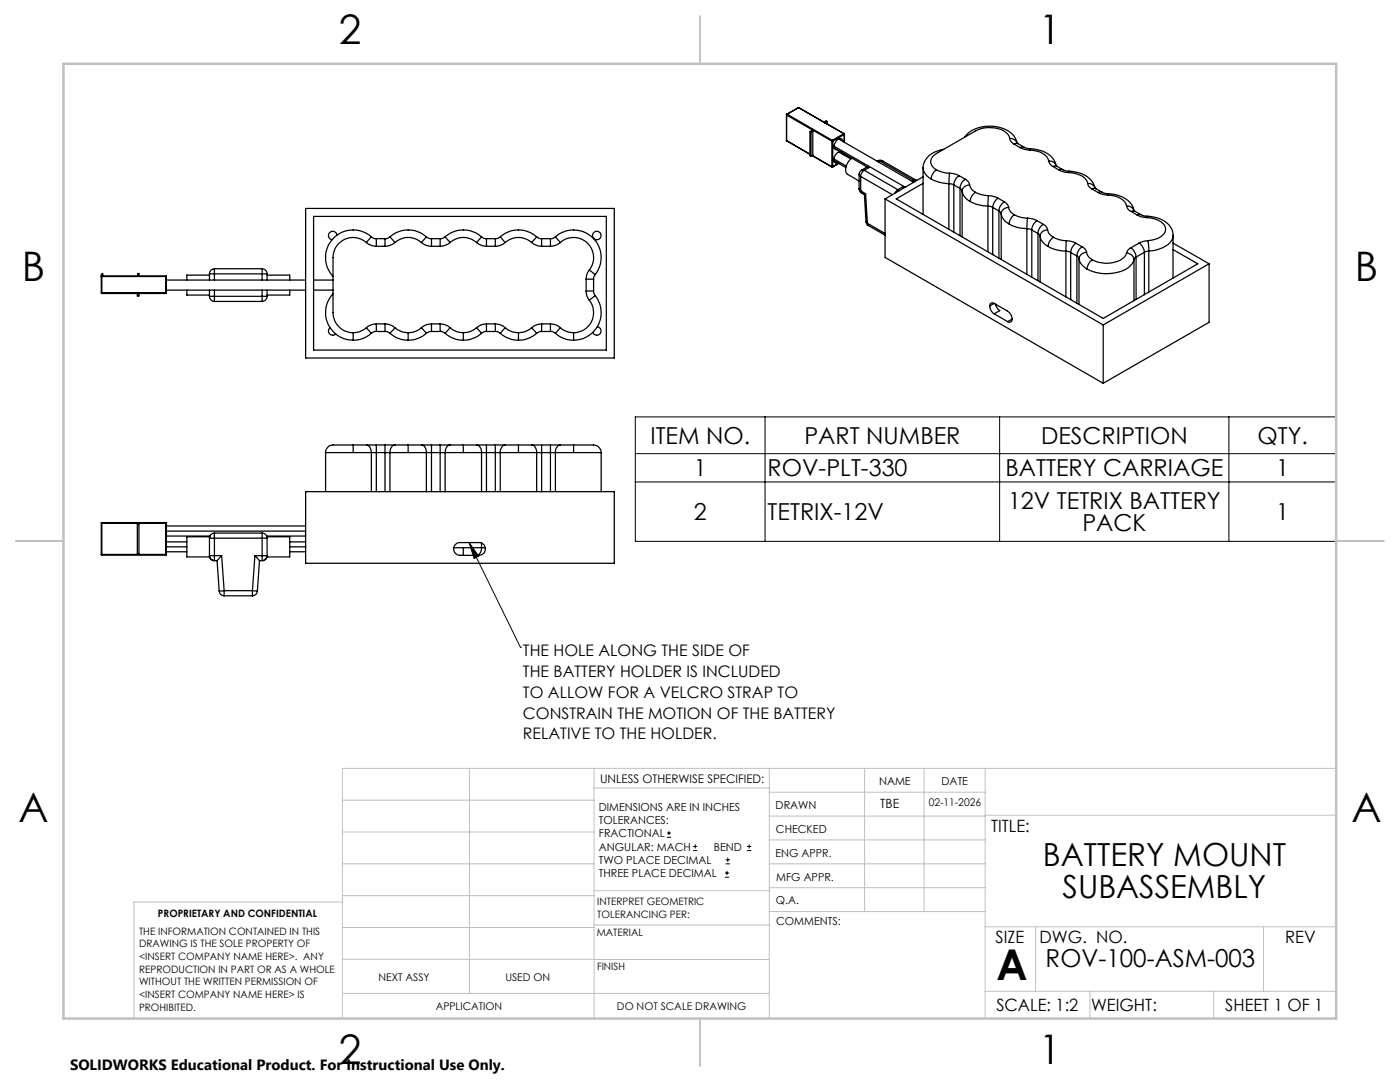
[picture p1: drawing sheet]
<svg xmlns="http://www.w3.org/2000/svg" width="279mm" height="216mm" viewBox="0 0 279 216" stroke-linecap="round" stroke-linejoin="round" font-family="sans-serif">
<g fill="none" stroke="#000" stroke-width=".25">
<path d="M157 22.9v.1M157 22.9v5.1M157 28v.1M157 28l4.6 2.8-4.6-2.7M157 23l9 5.2M157 22.8v.1M157 22.8h.1M157.1 22.8l-.1 .2M157.1 22.8l9 5.2M159.3 21.5h.1M159.3 21.5l-2.3 1.3M159.4 21.5h.1"/>
<path d="M159.4 21.5l-2.3 1.3M159.4 21.5l5.1 2.9 .4-.3 .2 .1M161.6 26.2l.3 .2M161.6 26.2v4.8l.3 .2M161.9 26.4v4.8M162.1 31l3.9 2.3M162.2 26.1l-.2-.1-.4 .2M162.2 26.1v4.8l-.3 .3M162.2 26.1l-.3 .3M164.6 24.5l3.9 2.2M164.6 24.5l3.8 2.2M165.1 24.2l-.5 .3"/>
<path d="M165.1 24.2v.5M166 33.3h.2M166 28.2h.2M166 33.3h.1M166 28.2v5.1M166.1 28l-.1 .2M166.1 28l.1 .2M166.2 33.3h.1M166.2 28.2v5.1M166.4 32l2.4 1.4M166.4 31.7l2.5 1.4M166.4 29.2l14.3 8.2"/>
<path d="M166.5 29.5l6.5 3.8-1 .6M167.3 27.8l-.5 .5a1.07 1.07 0 0 0 0 1.6h.3M167.3 27.8a.53 .53 0 0 1 .6-.1 .53 .53 0 0 1 .3 .5M167.4 27.7l15 8.7M167.4 32.6l-1.2 .7M167.4 30.3l2.4 1.4M167.8 30.3a1.58 1.58 0 0 0-1.3 2.1l.6 .1M168 30.4l.1 .3M168.4 26.7l.1 .1M168.4 26.7h.1M168.4 26.7l-2.3 1.3M168.5 26.7v.1"/>
<path d="M168.5 26.8l-2.3 1.4M168.5 26.8v1.6M168.5 30.7v.2M168.5 26.8h.1M170 31.5a2.68 2.68 0 0 0-1 3.2l2.4 1.4M171.4 37.6a.95 .95 0 0 0 .6 .9M171.4 34.8l.4 .4M171.4 37.6l.4 .5M171.4 34.8v2.8M171.8 38.1l.2 .4M171.8 38.1l1 .6M171.8 35.2v2.9"/>
<path d="M171.8 35.2l6.3 3.6M172 33.9l-.4 .4-.2 .5M172 33.9l.5 .1M172 38.5l.5 .3M172.5 34a1.6 1.6 0 0 0-.7 1.2M172.5 34l6.7 3.9M172.5 38.8l.3 5.4M172.8 38.7l-.3 .1M172.8 38.7l.3 5.9M172.9 33.4h.5M173.4 33.4l-.9 .6M173.4 33.4h.1"/>
<path d="M175.2 32.1l.3-.1 .6 .1M175.2 32.1h.4M175.2 32.1h-.2M175.6 32.1l6.8 3.9M175.6 32.1l-.3 .2M176.1 32.1h-.5M176.1 32.1l6.8 3.9M176.6 39.7v11.7l43.6 25.1M176.6 39.7l43.6 25.1M179.2 37.9l-.6 .6M179.2 37.9l.2 .2M180.1 37.3l.2 .2"/>
<path d="M180.1 37.3l-.9 .6M180.1 37.3h.1M182.4 36l.2 .2M182.4 36l-.3 .2M182.9 36h-.5M182.9 36h.1M184.2 33.5a2.81 2.81 0 0 0 1.6 2.2M184.2 33.5v9.3M184.2 36.6l-5.3 3.1 41.3 23.8 18.8-10.9-4.9-2.8M184.2 35.3l-7.6 4.4M185.8 35.7a8.1 8.1 0 0 0 3.6 1M186.9 33.9l1.2 .5 1.4 .2"/>
<path d="M186.9 33.9a2.34 2.34 0 0 0-1.1 1.8M188.3 29.8a4.2 4.2 0 0 0-4.1 3.7M189.4 36.7l1 .2M189.4 36.7v9.1M189.5 34.6h.8l1.1 .5M189.5 34.6l-.1 2.1M190.4 36.9l1.2 .7M190.4 36.9v9.4M191.4 35.1a2.34 2.34 0 0 0-1 1.8M191.4 35.1l1.3 .7M191.6 37.6l.4 .6M191.6 37.6v9.4"/>
<path d="M192 38.2a3.1 3.1 0 0 0 1.6 2M192 38.2v9.1M192.5 27.4a6.5 6.5 0 0 1 6.9-2 4.4 4.4 0 0 1 3.7 3.2M192.7 35.8a1.6 1.6 0 0 1 .8 1.1M192.7 35.8a2.11 2.11 0 0 0-1.1 1.8M193.5 36.9a2.27 2.27 0 0 0 1.2 1.5M193.5 36.9a1.4 1.4 0 0 0-1.5 1.3M194.7 38.4l.8 .4 1.8 .3M194.7 38.4a2.34 2.34 0 0 0-1.1 1.8M197.3 39.1h.7l1.2 .4M197.3 39.1l-.1 2M199.2 39.5a2.49 2.49 0 0 0-1.1 1.9"/>
<path d="M199.2 39.5l1.2 .8M201.5 27.6a3.3 3.3 0 0 0-3.2-2.1h-1.9l-1.2 .4-8.3 4.7a1.73 1.73 0 0 0-1.2 1.7 1.73 1.73 0 0 0 1.2 1.6M201.5 27.6a1.54 1.54 0 0 0 .9 1.2M201.5 27.6a1.34 1.34 0 0 1 1.5 1M202.4 28.8l1.2 .7M203.1 28.6l-.7 .2M203.1 28.6l1.3 .8M203.6 29.5l.9 .3 1 .2M204.4 29.4l1.2 .3M204.4 29.4l-.4-.1-.4 .2M205.5 30a4.1 4.1 0 0 1 3.7 1.7l.1 .4M205.6 29.7a5.3 5.3 0 0 1 5.1 3.1v.2"/>
<path d="M205.6 29.7l-.1 .3M209.3 32.1l.4 .7 .4 .4M209.3 32.1a1.34 1.34 0 0 1 1.4 1M210.1 33.2l1.3 .7M210.7 33l.2 .2M210.9 33.2l-.3-.1-.5 .1M210.9 33.2l1.2 .7M211.4 33.9l1.1 .5h.8M212.1 33.9l1.3 .2M212.1 33.9l-.3-.1-.4 .1M213.3 34.4l.7 .1a3.3 3.3 0 0 1 3.1 2.1M213.4 34.1a5.5 5.5 0 0 1 4.9 2.7l.2 .7 .2 .1"/>
<path d="M213.4 34.1l-.1 .3M217.1 36.6a1.4 1.4 0 0 0 .8 1.1M217.1 36.6a1.42 1.42 0 0 1 1.4 1M217.9 37.7l1.2 .7M218.7 37.6h-.4l-.4 .1M218.7 37.6l1.2 .7M219.1 38.4l1.2 .4 .8 .1M219.9 38.3l1.3 .4M219.9 38.3h-.3l-.5 .1M221.1 38.9a4.2 4.2 0 0 1 3.6 1.8l.1 .4M221.2 38.7a5.5 5.5 0 0 1 4.9 2.6l.2 .7M221.2 38.7l-.1 .2"/>
<path d="M20.2 58.4h.1M20.2 58.4l.1 .2M20.3 58.4v.2M20.3 55.1h-.1l.1 .1M20.3 55.1v.1M20.3 55.2h7.2v-.6h.2v.6h5.4M20.3 55.2v3.2M20.3 58.4h12.8M20.3 58.6h12.8M20.3 55.1h7.2M20.5 55.1l-.1-.5-.2 .2v3.6M27.4 58.6v.5h.3v-.5"/>
<path d="M27.7 55.1h5.4M33.1 58.4v.2M33.1 55.1v.1M33.1 58.4h.1M33.1 55.2h.1M33.1 55.1l.1 .1M33.1 55.2v3.2M33.2 58.4l-.1 .2M33.2 55.2v3.2M33.2 57.9h27.8M33.2 55.9h27.8M37.3 57.9v1h4.5"/>
<path d="M41.8 59.1h1M41.8 54.6h1M41.8 59.1a1.02 1.02 0 0 0 1 1M41.8 54.9h-4.5v1M41.8 54.6v1.3M41.8 57.9v1.2M42.8 53.6a1.02 1.02 0 0 0-1 1M42.8 53.6v1M42.8 59.1v1M42.8 54.6v1.3M42.8 57.9v1.2M42.8 59.1h9.5"/>
<path d="M42.8 54.6h9.5M42.8 53.6h9.5M52.3 54.6h1M52.3 59.1h1M52.3 53.6v1M52.3 53.6a1.02 1.02 0 0 1 1 1M52.3 59.1v1M52.3 54.6v1.3M52.3 57.9v1.2M53.3 59.1a1.02 1.02 0 0 1-1 1M53.3 54.9h4.5v1M53.3 54.6v1.3"/>
<path d="M53.3 57.9v1.2M57.8 57.9v1h-4.5M61 41.6h61.6v29.8h-61.6zM62.6 43.2h58.4v26.6h-58.4zM62.6 57.9h3.9M62.6 55.9h3.9M66.5 58.6a5.5 5.5 0 0 0-1.1 6 5.5 5.5 0 0 0 5.1 3.3M67.2 46.9a.85 .85 0 0 0-.8-.7 .85 .85 0 0 0-.8 .7 .85 .85 0 0 0 .7 .9M73.1 48.4a4 4 0 0 0-4.3-.7 4 4 0 0 0-2.3 3.7v11a4 4 0 0 0 4 4M73.1 48.4a3.3 3.3 0 0 0 2 .7M74.1 47.3a5.5 5.5 0 0 0-7.6 .3 5.5 5.5 0 0 0 0 7.6M74.1 47.3l-1 1.1"/>
<path d="M74.1 47.3l.5 .3h.5M75.1 47.6v1.5M75.1 49.1h1.7M75.1 47.6h1.7M76.8 47.6v1.5M77.8 47.3a5.5 5.5 0 0 1 7.3 0M77.8 47.3l1 1.1M77.8 47.3l-.4 .3h-.6M78.8 48.4a3.3 3.3 0 0 1-2 .7M78.8 48.4a3.9 3.9 0 0 1 5.3 0M84.1 48.4a3.3 3.3 0 0 0 2 .7M85.1 47.3l-1 1.1"/>
<path d="M85.1 47.3l.5 .3h.5M86.1 47.6v1.5M86.1 49.1h1.7M86.1 47.6h1.7M87.8 47.6v1.5M88.8 47.3a5.5 5.5 0 0 1 7.3 0M88.8 47.3l1 1.1M88.8 47.3l-.4 .3h-.6M89.8 48.4a3.3 3.3 0 0 1-2 .7M89.8 48.4a3.9 3.9 0 0 1 5.3 0M95.1 48.4a3.3 3.3 0 0 0 2 .7M96.1 47.3l.5 .3h.5"/>
<path d="M96.1 47.3l-1 1.1M97.1 47.6v1.5M97.1 49.1h1.7M97.1 47.6h1.7M98.8 47.6v1.5M99.8 47.3a5.5 5.5 0 0 1 7.3 0M99.8 47.3l1 1.1M99.8 47.3l-.4 .3h-.6M100.8 48.4a3.3 3.3 0 0 1-2 .7M100.8 48.4a3.9 3.9 0 0 1 5.3 0M106.1 48.4a3.3 3.3 0 0 0 2 .7M107.1 47.3l-1 1.1"/>
<path d="M107.1 47.3l.5 .3h.5M108.1 47.6v1.5M108.1 49.1h1.8M108.1 47.6h1.8M109.9 47.6v1.5M110.8 47.3l-.4 .3h-.5M110.8 47.3l1 1.1M110.8 47.3a5.5 5.5 0 0 1 7.4 .1 5.5 5.5 0 0 1 .6 7.4M111.8 48.4a3.3 3.3 0 0 1-1.9 .7M111.8 48.4a4 4 0 0 1 5.4 .1 4 4 0 0 1 .4 5.4M117 58.1a2.58 2.58 0 0 0 .6 1.8M117 55.7h1.5"/>
<path d="M117 58.1h1.5M117 55.7v2.4M117.6 53.9a2.73 2.73 0 0 0-.6 1.8M117.6 59.9a4 4 0 0 1 .5 4.2 4 4 0 0 1-3.6 2.3M117.6 53.9l1.2 .9M118.5 58.1l.3 .9M118.5 55.7v2.4M118.8 54.8l-.3 .9M118.8 59l-1.2 .9M118.8 59a5.5 5.5 0 0 1 .6 5.8 5.5 5.5 0 0 1-4.9 3.1M172.8 44.2l.2 .5 .3 .3M172.8 44.2l.3 .4"/>
<path d="M173.1 44.6l.2 .4M173.1 44.6l3.5 2M173.3 45l3.3 1.9M193.6 40.2a8.1 8.1 0 0 0 3.6 .9M197.2 41.1l.9 .3M197.2 41.1v9.1M198.1 41.4l1.3 .7M198.1 41.4v9.4M199.4 42.1l.4 .6M199.4 42.1v9.4M199.8 42.7a2.69 2.69 0 0 0 1.6 2M199.8 42.7v9.1"/>
<path d="M200.4 40.3a1.53 1.53 0 0 1 .9 1.1M200.4 40.3a2.49 2.49 0 0 0-1 1.8M201.3 41.4a2.08 2.08 0 0 0 1.2 1.5M201.3 41.4a1.4 1.4 0 0 0-1.5 1.3M201.4 44.7a7 7 0 0 0 3.5 .9M202.5 42.9a5.9 5.9 0 0 0 2.5 .6M202.5 42.9a2.49 2.49 0 0 0-1.1 1.8M204.9 45.6l1 .3M204.9 45.6v9.1M205 43.5l1.1 .2 .9 .3M205 43.5l-.1 2.1M205.9 45.9l1.3 .7"/>
<path d="M205.9 45.9v9.4M207 44a2.48 2.48 0 0 0-1.1 1.9M207 44l1.2 .8M207.2 46.6l.4 .5M207.2 46.6v9.4M207.6 47.1a2.91 2.91 0 0 0 1.6 2.1M207.6 47.1v9.2M208.2 44.8a1.47 1.47 0 0 1 .9 1.1M208.2 44.8a2.11 2.11 0 0 0-1 1.8M209.1 45.9a2.08 2.08 0 0 0 1.1 1.4M209.1 45.9a1.4 1.4 0 0 0-1.5 1.2M209.2 49.2a7.5 7.5 0 0 0 3.5 .9"/>
<path d="M210.2 47.3a5.1 5.1 0 0 0 2.6 .7M210.2 47.3a2.49 2.49 0 0 0-1 1.9M212.7 50.1l1 .3M212.7 50.1v9.1M212.8 48l.8 .1 1.1 .4M212.8 48l-.1 2.1M213.7 50.4l1.2 .7M213.7 50.4v9.4M214.7 48.5a2.33 2.33 0 0 0-1 1.9M214.7 48.5l1.3 .7M214.9 51.1l.3 .2 .1 .3M214.9 51.1v9.4"/>
<path d="M215.3 51.6a3 3 0 0 0 1.7 2.1M215.3 51.6v9.1M216 49.2a1.42 1.42 0 0 1 .9 1.1M216 49.2a2.33 2.33 0 0 0-1.1 1.9M216.9 50.3a2.22 2.22 0 0 0 1.1 1.6M216.9 50.3a1.53 1.53 0 0 0-1.6 1.3M218 51.9a2.34 2.34 0 0 0-1 1.8M224.8 50.5a1.45 1.45 0 0 1 1.5 1.3M224.8 50.5a3.3 3.3 0 0 1-3 2h-1.3l-1.4-.2-1.1-.4M224.8 41.1a1.64 1.64 0 0 0 .9 1.1M224.8 41.1a1.34 1.34 0 0 1 1.5 1M225.7 49.5l-.6 .4-.3 .6"/>
<path d="M225.7 49.5a2.49 2.49 0 0 1 1 1.8M225.7 42.2l1.2 .7M226.3 42l.1 .1M226.3 51.8a4.2 4.2 0 0 1-3.7 2.6 8.5 8.5 0 0 1-5.6-.7M226.3 51.8v8.2M226.4 42.1h-.3l-.4 .1M226.4 42.1l1.3 .7M226.7 51.3l-.4 .5M226.7 51.3v8.5M226.9 42.9l.9 .4 1.1 .1M227.3 48.5a2.49 2.49 0 0 1 1.1 1.8M227.3 48.5l-1.6 1"/>
<path d="M227.7 42.8l1.2 .3M227.7 42.8h-.4l-.4 .1M228.4 50.3l-1.7 1M228.4 50.3v8.5M228.9 43.4a3.9 3.9 0 0 1 3.7 1.9 2.3 2.3 0 0 1-2.2 2.5l-1.3 .2M228.9 43.1a5.2 5.2 0 0 1 5.1 3.1l.1 .8M228.9 43.1v.3M229.1 48l-1.8 .5M229.1 48l.2 2.1M229.3 50.1l-.9 .2M229.3 50.1v8.2M234.1 47a3.2 3.2 0 0 1-2.7 2.7l-2.1 .4"/>
<path d="M234.1 47v8.5M234.1 48.5l7.2 4.1M241.3 52.6v11.7l-21.1 12.2M241.3 52.6l-21.1 12.2M42.8 60.1h9.5M65.9 65.4a.84 .84 0 0 0-.1 1.2 .84 .84 0 0 0 1.2 0M70.5 66.4v1.5M73.1 65.4a3.7 3.7 0 0 1-2.6 1M73.1 65.4l1 1.1M74.1 66.5a5.5 5.5 0 0 1-3.6 1.4M75.1 64.6a3.3 3.3 0 0 0-2 .8M75.1 64.6v1.5"/>
<path d="M75.1 66.1l-.5 .1-.5 .3M75.1 64.6h1.7M75.1 66.1h1.7M76.8 64.6a3.3 3.3 0 0 1 2 .8M76.8 66.1l.6 .1 .4 .3M76.8 64.6v1.5M77.8 66.5a5.5 5.5 0 0 0 3.7 1.4M78.8 65.4a3.7 3.7 0 0 0 2.7 1M78.8 65.4l-1 1.1M81.5 66.4v1.5M84.1 65.4a3.7 3.7 0 0 1-2.6 1M84.1 65.4l1 1.1"/>
<path d="M85.1 66.5a5.5 5.5 0 0 1-3.6 1.4M86.1 64.6a3.3 3.3 0 0 0-2 .8M86.1 64.6v1.5M86.1 66.1l-.5 .1-.5 .3M86.1 64.6h1.7M86.1 66.1h1.7M87.8 64.6a3.3 3.3 0 0 1 2 .8M87.8 64.6v1.5M87.8 66.1l.6 .1 .4 .3M88.8 66.5a5.5 5.5 0 0 0 3.7 1.4M89.8 65.4a3.7 3.7 0 0 0 2.7 1M89.8 65.4l-1 1.1"/>
<path d="M92.5 66.4v1.5M95.1 65.4a3.7 3.7 0 0 1-2.6 1M95.1 65.4l1 1.1M96.1 66.5a5.5 5.5 0 0 1-3.6 1.4M97.1 64.6a3.3 3.3 0 0 0-2 .8M97.1 64.6v1.5M97.1 66.1l-.5 .1-.5 .3M97.1 64.6h1.7M97.1 66.1h1.7M98.8 64.6a3.3 3.3 0 0 1 2 .8M98.8 64.6v1.5M98.8 66.1l.6 .1 .4 .3"/>
<path d="M99.8 66.5a5.5 5.5 0 0 0 3.7 1.4M100.8 65.4a3.7 3.7 0 0 0 2.7 1M100.8 65.4l-1 1.1M103.5 66.4v1.5M106.1 65.4a3.7 3.7 0 0 1-2.6 1M106.1 65.4l1 1.1M107.1 66.5a5.5 5.5 0 0 1-3.6 1.4M108.1 64.6a3.3 3.3 0 0 0-2 .8M108.1 66.1l-.5 .1-.5 .3M108.1 64.6v1.5M108.1 64.6h1.8M108.1 66.1h1.8"/>
<path d="M109.9 64.6a3.3 3.3 0 0 1 1.9 .8M109.9 66.1l.5 .1 .4 .3M109.9 64.6v1.5M110.8 66.5a5.5 5.5 0 0 0 3.7 1.4M111.8 65.4a3.7 3.7 0 0 0 2.7 1M111.8 65.4l-1 1.1M114.5 66.4v1.5M119.2 65.2a.86 .86 0 0 1 .6 1.4 .86 .86 0 0 1-1.5-.3M197.5 61.1a1.91 1.91 0 0 0 .9 1.5M198.4 60.5a.55 .55 0 0 0-.6 0 .55 .55 0 0 0-.3 .6M198.4 60.5l2.7 1.6a2.07 2.07 0 0 1 .9 1.6M198.4 62.6l2.7 1.6"/>
<path d="M198.4 60.5l-.9 .6M198.6 60.7l.4 .8 .5 .5-1.1 .6M202 63.7a.56 .56 0 0 1-.3 .5 .56 .56 0 0 1-.6 0M202 63.7l-.9 .5M220.2 64.8v11.7M61 98.1h61.6v14.3h-61.6zM65 90.3h5.5M65 90.3v7.8M70.5 88.8h-3.4a1.65 1.65 0 0 0-2.1 1.5M70.5 90.3h3.6M70.5 88.8v1.5M70.5 88.8h2.6"/>
<path d="M73.1 88.8a1.44 1.44 0 0 1 1 1.5M73.1 88.8h2M74.1 90.3h1M74.1 90.3v7.8M75.1 88.8v1.5M75.1 90.3h1.7M75.1 88.8h1.7M75.1 90.3v7.8M76.8 88.8h2M76.8 90.3h1M76.8 88.8v1.5M76.8 90.3v7.8"/>
<path d="M77.8 90.3h3.7M77.8 90.3v7.8M78.8 88.8a1.35 1.35 0 0 0-1 1.5M78.8 88.8h2.7M81.5 88.8v1.5M81.5 90.3h3.6M81.5 88.8h2.6M84.1 88.8a1.35 1.35 0 0 1 1 1.5M84.1 88.8h2M85.1 90.3h1M85.1 90.3v7.8M86.1 88.8v1.5"/>
<path d="M86.1 90.3h1.7M86.1 88.8h1.7M86.1 90.3v7.8M87.8 90.3h1M87.8 88.8h2M87.8 88.8v1.5M87.8 90.3v7.8M88.8 90.3h3.7M88.8 90.3v7.8M89.8 88.8a1.35 1.35 0 0 0-1 1.5M89.8 88.8h2.7M92.5 88.8v1.5"/>
<path d="M92.5 90.3h3.6M92.5 88.8h2.6M95.1 88.8a1.35 1.35 0 0 1 1 1.5M95.1 88.8h2M96.1 90.3h1M96.1 90.3v7.8M97.1 88.8v1.5M97.1 90.3h1.7M97.1 88.8h1.7M97.1 90.3v7.8M98.8 90.3h1M98.8 88.8h2"/>
<path d="M98.8 88.8v1.5M98.8 90.3v7.8M99.8 90.3h3.7M99.8 90.3v7.8M100.8 88.8a1.35 1.35 0 0 0-1 1.5M100.8 88.8h2.7M103.5 90.3h3.6M103.5 88.8v1.5M103.5 88.8h2.6M106.1 88.8a1.35 1.35 0 0 1 1 1.5M106.1 88.8h2M107.1 90.3h1"/>
<path d="M107.1 90.3v7.8M108.1 88.8v1.5M108.1 90.3h1.8M108.1 88.8h1.8M108.1 90.3v7.8M109.9 90.3h.9M109.9 88.8v1.5M109.9 88.8h1.9M109.9 90.3v7.8M110.8 90.3h3.7M110.8 90.3v7.8M111.8 88.8a1.35 1.35 0 0 0-1 1.5"/>
<path d="M111.8 88.8h2.7M114.5 88.8h3.3a1.71 1.71 0 0 1 2.2 1.5M114.5 88.8v1.5M114.5 90.3h5.5M120 90.3v7.8M20.2 104.4h.1M20.2 110.6h.1M20.2 110.6l.1 .2M20.2 104.4v6.2M20.3 104.3l-.1 .1M20.3 104.3v.1M20.3 110.6v.2"/>
<path d="M20.3 104.4h12.8M20.3 110.6h12.8M20.3 104.4v6.2M20.3 110.8h12.8M20.3 104.3h12.8M27.4 104.6h.3v5.9h-.3zM33.1 104.3v.1M33.1 104.3l.1 .1M33.1 104.4h.1M33.1 110.6v.2M33.1 110.6h.1M33.1 104.4v6.2"/>
<path d="M33.2 110.6l-.1 .2M33.2 107h8.7l-.1 .1M33.2 110.1h4.1M33.2 108.1h4.1M33.2 105h27.8M33.2 104.4v6.2M33.2 109.1h4.1M33.2 106h27.8M41.8 111.1a1.01 1.01 0 0 0 1 .8M41.8 107.4h1M41.8 110.9h1M41.8 110.9a.96 .96 0 0 0 1 1"/>
<path d="M41.8 107.1v.2M41.8 110.9v.2M41.8 107.1h-4.5v4h4.5M41.8 107.4v3.5M42.8 106.4v1M42.8 106.4a.97 .97 0 0 0-1 1M42.8 110.9v1M42.8 107.4h9.5M42.8 106.4h9.5M42.8 107.4v3.5M42.8 110.9h1.4M42.8 111.9h.5"/>
<path d="M43.3 111.9l.4 6M43.7 117.9a1.03 1.03 0 0 0 1 1M44.2 110.9l-.9 1M44.2 110.9l.5 7M44.7 117.9h-1M44.7 117.9v1M44.7 118.9h5.7M44.7 117.9h5.7M50.4 117.9h1M50.4 117.9v1M50.9 110.9l.9 1M50.9 110.9l-.5 7"/>
<path d="M50.9 110.9h1.4M51.4 117.9a1.03 1.03 0 0 1-1 1M51.8 111.9l-.4 6M51.8 111.9h.5M52.3 106.4v1M52.3 110.9h1M52.3 107.4h1M52.3 110.9v1M52.3 106.4a.97 .97 0 0 1 1 1M52.3 107.4v3.5M53.2 107l.1 .1M53.3 107h7.7"/>
<path d="M53.3 111.1a1.01 1.01 0 0 1-.9 .8M53.3 110.9a.96 .96 0 0 1-1 1M53.3 110.9v.2M53.3 107.1v.2M53.3 107.1h4.5v4h-4.5M53.3 107.4v3.5M57.8 110.1h3.2M57.8 108.1h3.2M57.8 109.1h3.2M90.6 109.3h1.9M90.9 108.6l.6-.3h4.1a1.27 1.27 0 0 1 1.3 1.2 1.27 1.27 0 0 1-1.3 1.3h-3.8a1.28 1.28 0 0 1-1.2-.8 1.28 1.28 0 0 1 .3-1.4zM92.5 109.3h3.6"/>
<path d="M92.5 109.3v1.5M96.1 109.3a1.35 1.35 0 0 1-1 1.5M96.1 109.3h.8M96.1 108.4v.9"/>
<circle cx="119.1" cy="47" r=".84"/>
</g>
<g fill="none" stroke="#000" stroke-width=".2">
<path d="M126.8 83.2h139.9v24.8h-139.9zM126.8 90.5h139.9M126.8 96.2h139.9M152.7 83.2v24.8M199.5 83.2v24.8M245.3 83.2v24.8M93.6 108.3l1.9 2.7-.9 .4zM93.6 108.3l10.3 20.9M103.9 129.2h.1M133.1 167.1h.8M133.1 166.2h.8M133.5 165.8v.9"/>
<path d="M138.3 169.7h.8M138.3 168.9h.8M138.7 168.5v.8M144.7 175h.8M144.7 174.2h.8M144.8 172.4h.9M144.8 171.6h.9M145.1 173.8v.8M145.2 171.1v.9M149.1 169.7h.8M149.1 168.9h.8M149.5 168.5v.8"/>
</g>
<g fill="none" stroke="#c0c0c0" stroke-width=".2">
<path d="M68.3 159.7h50.3M93.7 153.3v44.9M118.6 153.3v49.9M118.6 157.2h34.9M153.5 153.3v49.9M153.5 158.1h43.1M172.5 153.3v28.6M184.4 153.3v28.6M196.6 153.3v49.9M266.7 153.3h-198.4v49.9M68.3 178.7h50.3M68.3 172.4h50.3"/>
<path d="M68.3 166h50.3M68.3 180h-41.6v23.2M118.6 177.7h35M153.5 167.6h43.1M153.5 162.8h43.1M153.5 172.4h43.1M153.5 177.1h43.1M196.6 162.7h70.1M68.3 198.2h85.2M68.3 191.4l85.2 .1M68.3 185.1h50.3M118.6 184.6h35"/>
<path d="M153.6 181.9h43M196.6 197.8h70.1M196.6 184.9h70.1M206.7 184.9v12.9M217.5 197.8v5.4M242.2 197.8v5.4M252.2 184.9v12.9"/>
</g>
<path d="M139.7 3.2v9.5M3.1 107.9h9.6M266.7 107.9h9.5M139.7 203.2v9.6" fill="none" stroke="#c0c0c0" stroke-width=".25"/>
<path d="M12.7 12.7h254v190.5h-254z" fill="none" stroke="#c0c0c0" stroke-width=".5"/>
<path d="M93.6 108.3l1.9 2.7-.9 .4z" fill="#000"/>
<text font-size="8.5" x="198.9" y="195.5">A</text>
<g font-size="8.1">
<text x="67.6" y="8.9">2</text>
<text x="207.3" y="8.9">1</text>
<text x="4.4" y="56.2">B</text>
<text x="270.4" y="56.2">B</text>
<text x="3.7" y="164.1">A</text>
<text x="269.7" y="164.1">A</text>
<text x="67.6" y="212.4">2</text>
<text x="207.3" y="212.4">1</text>
</g>
<g font-size="6.3">
<text x="208.1" y="172.9">BATTERY MOUNT</text>
<text x="212" y="179.2">SUBASSEMBLY</text>
</g>
<text font-size="4.9" x="208.7" y="193">ROV-100-ASM-003</text>
<g font-size="4.7">
<text x="129.8" y="88.5">ITEM NO.</text>
<text x="160.5" y="88.5">PART NUMBER</text>
<text x="207.8" y="88.5">DESCRIPTION</text>
<text x="250.9" y="88.5">QTY.</text>
<text x="138.5" y="95">1</text>
<text x="153.2" y="95">ROV-PLT-330</text>
<text x="200.7" y="95">BATTERY CARRIAGE</text>
<text x="254.7" y="95">1</text>
<text x="201.2" y="101.5">12V TETRIX BATTERY</text>
<text x="138.5" y="103.8">2</text>
<text x="153.2" y="103.8">TETRIX-12V</text>
<text x="216" y="106">PACK</text>
<text x="254.7" y="103.8">1</text>
</g>
<g font-size="3.4">
<text x="197.8" y="166">TITLE:</text>
<text x="198.7" y="188.1">SIZE</text>
<text x="207.5" y="188.1">DWG. NO.</text>
<text x="256.5" y="188.2">REV</text>
<text x="198.8" y="201.7">SCALE: 1:2</text>
<text x="217.7" y="201.8">WEIGHT:</text>
<text x="244.5" y="201.7">SHEET 1 OF 1</text>
</g>
<g font-size="3.2">
<text x="104.4" y="130.9">THE HOLE ALONG THE SIDE OF</text>
<text x="104.4" y="135">THE BATTERY HOLDER IS INCLUDED</text>
<text x="104.4" y="139.2">TO ALLOW FOR A VELCRO STRAP TO</text>
<text x="104.4" y="143.4">CONSTRAIN THE MOTION OF THE BATTERY</text>
<text x="104.4" y="147.6">RELATIVE TO THE HOLDER.</text>
</g>
<text font-size="3" x="14" y="213.5">SOLIDWORKS Educational Product. For Instructional Use Only.</text>
<text font-size="2.5" x="175.7" y="161.3">TBE</text>
<text font-size="2.4" x="119.8" y="156.2">UNLESS OTHERWISE SPECIFIED:</text>
<g font-size="2.2">
<text x="119.5" y="161.8">DIMENSIONS ARE IN INCHES</text>
<text x="154.8" y="161.4">DRAWN</text>
<text x="175.4" y="156.6">NAME</text>
<text x="187.9" y="156.7">DATE</text>
<text x="119.5" y="164.4">TOLERANCES:</text>
<text x="119.5" y="167.1">FRACTIONAL</text>
<text x="154.9" y="166.3">CHECKED</text>
<text x="119.5" y="169.7">ANGULAR: MACH</text>
<text x="119.5" y="172.4">TWO PLACE DECIMAL</text>
<text x="142.5" y="169.7">BEND</text>
<text x="154.8" y="170.9">ENG APPR.</text>
<text x="119.5" y="175">THREE PLACE DECIMAL</text>
<text x="154.9" y="175.7">MFG APPR.</text>
<text x="154.9" y="180.4">Q.A.</text>
<text x="154.9" y="184.6">COMMENTS:</text>
</g>
<g font-size="2.1">
<text x="185.3" y="160.7">02-11-2026</text>
<text x="75.5" y="195.7">NEXT ASSY</text>
<text x="100.9" y="195.7">USED ON</text>
<text x="86.9" y="201.5">APPLICATION</text>
<text x="123.1" y="201.6">DO NOT SCALE DRAWING</text>
</g>
<g font-size="2">
<text x="31.5" y="182.9">PROPRIETARY AND CONFIDENTIAL</text>
<text x="119.2" y="180.6">INTERPRET GEOMETRIC</text>
<text x="119.2" y="183.1">TOLERANCING PER:</text>
<text x="27.8" y="186.5">THE INFORMATION CONTAINED IN THIS</text>
<text x="27.8" y="189">DRAWING IS THE SOLE PROPERTY OF</text>
<text x="27.8" y="191.6">&lt;INSERT COMPANY NAME HERE&gt;. ANY</text>
<text x="119.1" y="186.7">MATERIAL</text>
<text x="27.8" y="194.1">REPRODUCTION IN PART OR AS A WHOLE</text>
<text x="27.8" y="196.6">WITHOUT THE WRITTEN PERMISSION OF</text>
<text x="119.1" y="193.5">FINISH</text>
<text x="27.8" y="199.1">&lt;INSERT COMPANY NAME HERE&gt; IS</text>
<text x="27.8" y="201.7">PROHIBITED.</text>
</g>
</svg>
